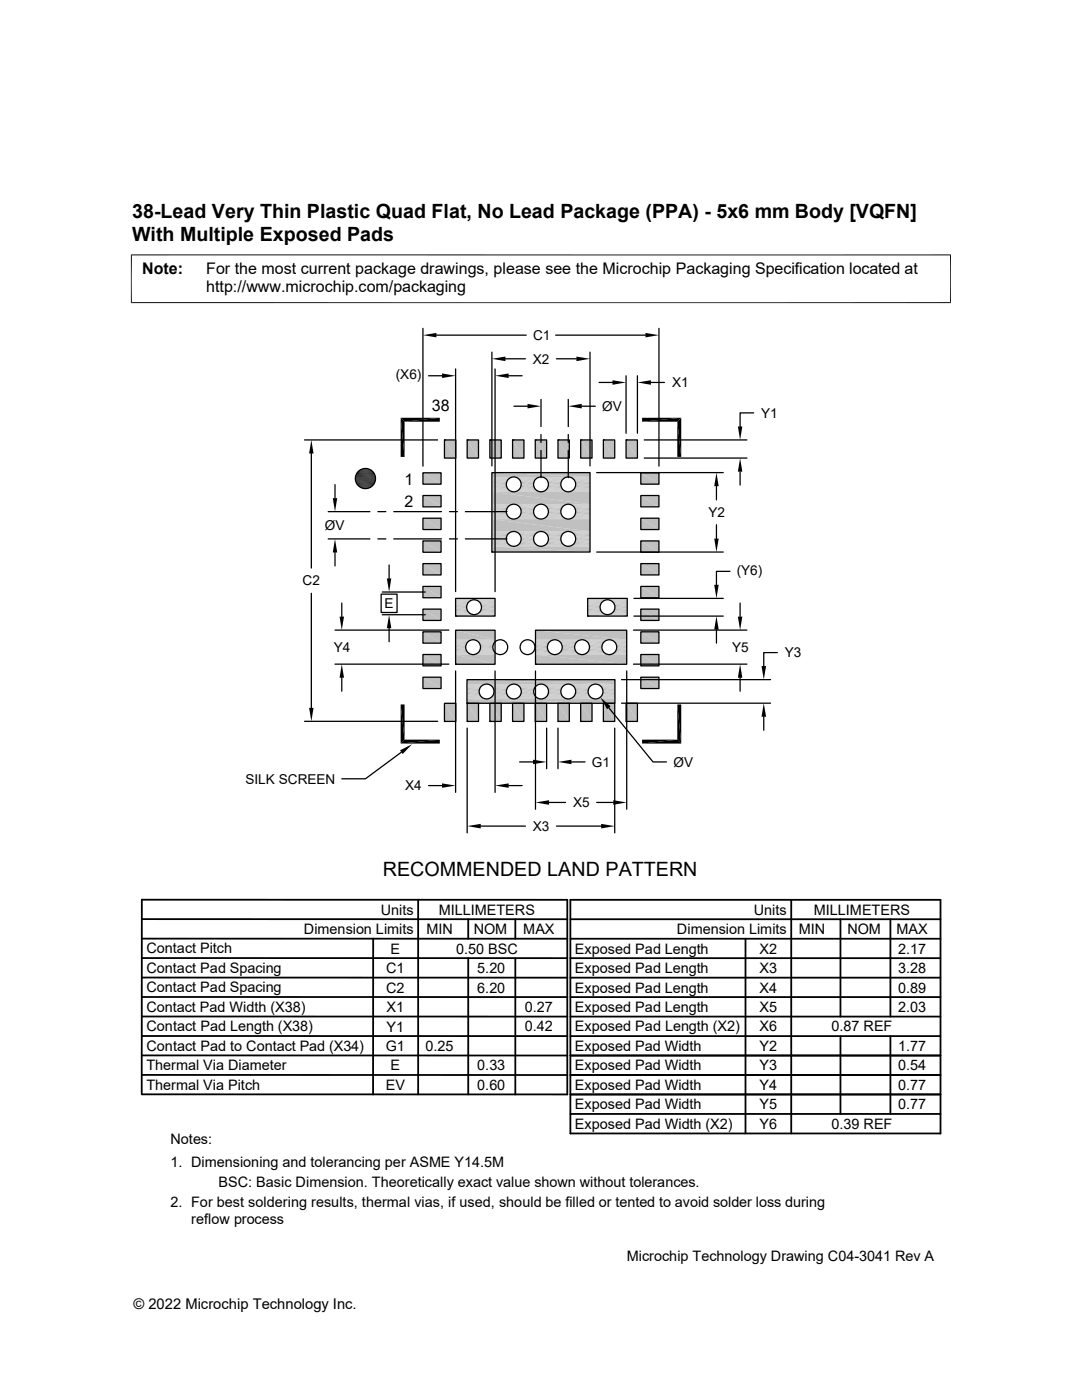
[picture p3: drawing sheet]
<svg xmlns="http://www.w3.org/2000/svg" width="216mm" height="279mm" viewBox="0 0 216 279" stroke-linecap="round" stroke-linejoin="round" font-family="sans-serif">
<g fill="#c0c0c0">
<path d="M124.9 87.8l2.3 3.6h-2.3z"/>
<path d="M124.9 87.8h2.3v3.6z"/>
<path d="M120.4 87.8l2.3 3.6h-2.3z"/>
<path d="M120.4 87.8h2.3v3.6z"/>
<path d="M115.9 87.8l2.2 3.6h-2.2z"/>
<path d="M115.9 87.8h2.2v3.6z"/>
<path d="M111.3 87.8l2.3 3.6h-2.3z"/>
<path d="M111.3 87.8h2.3v3.6z"/>
<path d="M106.8 87.8l2.3 3.6h-2.3z"/>
<path d="M106.8 87.8h2.3v3.6z"/>
<path d="M102.3 87.8l2.2 3.6h-2.2z"/>
<path d="M102.3 87.8h2.2v3.6z"/>
<path d="M97.7 87.8l2.3 3.6h-2.3z"/>
<path d="M97.7 87.8h2.3v3.6z"/>
<path d="M93.2 87.8l2.3 3.6h-2.3z"/>
<path d="M93.2 87.8h2.3v3.6z"/>
<path d="M88.7 87.8l2.3 3.6h-2.3z"/>
<path d="M88.7 87.8h2.3v3.6z"/>
<path d="M98.1 94.3l19.6 .9h-19.6z"/>
<path d="M98.1 94.3h19.6v.9z"/>
</g>
<g fill="none" stroke="#c0c0c0" stroke-width=".2">
<path d="M98.1 95.2h4.3M98.1 95.3h4M98.1 95.4h3.8M98.1 95.6h3.5M102.7 95.2h5.1M102.9 95.3h4.6M103.2 95.4h4.1M103.4 95.6h3.6M108.1 95.2h5.1M108.4 95.3h4.6M108.6 95.4h4.1M108.9 95.6h3.6"/>
<path d="M113.5 95.2h4.2M113.8 95.3h3.9M114 95.4h3.7M114.3 95.6h3.4"/>
</g>
<path d="M98.1 95.8h3.3M103.6 95.8h3.2M109.1 95.8h3.2M114.5 95.8h3.2" fill="none" stroke="#c0c0c0" stroke-width=".21"/>
<path d="M98.1 96h3.1M98.1 96.3h3M103.8 96h2.9M103.9 96.3h2.7M109.2 96h2.9M109.3 96.3h2.7M114.7 96h3M114.8 96.3h2.9" fill="none" stroke="#c0c0c0" stroke-width=".25"/>
<g fill="#c0c0c0">
<path d="M127.9 94.4l3.6 2.2h-3.6z"/>
<path d="M127.9 94.4h3.6v2.2z"/>
<path d="M84.4 94.4l3.6 2.2h-3.6z"/>
<path d="M84.4 94.4h3.6v2.2z"/>
</g>
<path d="M98.1 96.5h2.9M98.1 96.8h2.9M98.1 97.1h3M103.9 97.1h2.7M104 96.8h2.5M104 96.5h2.5M109.3 97.1h2.7M109.4 96.8h2.5M109.4 96.5h2.5M114.8 97.1h2.9M114.9 96.8h2.8M114.9 96.5h2.8" fill="none" stroke="#c0c0c0" stroke-width=".28"/>
<path d="M98.1 97.3h3.1M103.8 97.3h2.9M109.2 97.3h2.9M114.7 97.3h3" fill="none" stroke="#c0c0c0" stroke-width=".25"/>
<path d="M98.1 97.6h3.3M103.6 97.6h3.2M109.1 97.6h3.2M114.5 97.6h3.2" fill="none" stroke="#c0c0c0" stroke-width=".21"/>
<g fill="none" stroke="#c0c0c0" stroke-width=".2">
<path d="M98.1 97.8h3.5M98.1 97.9h3.8M98.1 98.1h4M98.1 98.1h4.3M102.7 98.1h5.1M102.9 98.1h4.6M103.2 97.9h4.1M103.4 97.8h3.6M108.1 98.1h5.1M108.4 98.1h4.6M108.6 97.9h4.1M108.9 97.8h3.6"/>
<path d="M113.5 98.1h4.2M113.8 98.1h3.9M114 97.9h3.7M114.3 97.8h3.4"/>
</g>
<g fill="#c0c0c0">
<path d="M98.1 98.2l19.6 2.4h-19.6z"/>
<path d="M98.1 98.2h19.6v2.4z"/>
</g>
<g fill="none" stroke="#c0c0c0" stroke-width=".2">
<path d="M98.1 100.6h4.3M98.1 100.7h4M98.1 100.8h3.8M98.1 101h3.5M102.7 100.6h5.1M102.9 100.7h4.6M103.2 100.8h4.1M103.4 101h3.6M108.1 100.6h5.1M108.4 100.7h4.6M108.6 100.8h4.1M108.9 101h3.6"/>
<path d="M113.5 100.6h4.2M113.8 100.7h3.9M114 100.8h3.7M114.3 101h3.4"/>
</g>
<g fill="#c0c0c0">
<path d="M127.9 98.9l3.6 2.3h-3.6z"/>
<path d="M127.9 98.9h3.6v2.3z"/>
<path d="M84.4 98.9l3.6 2.3h-3.6z"/>
<path d="M84.4 98.9h3.6v2.3z"/>
</g>
<path d="M98.1 101.2h3.3M103.6 101.2h3.2M109.1 101.2h3.2M114.5 101.2h3.2" fill="none" stroke="#c0c0c0" stroke-width=".21"/>
<path d="M98.1 101.5h3.1M98.1 101.7h3M103.8 101.5h2.9M103.9 101.7h2.7M109.2 101.5h2.9M109.3 101.7h2.7M114.7 101.5h3M114.8 101.7h2.9" fill="none" stroke="#c0c0c0" stroke-width=".25"/>
<path d="M98.1 102h2.9M98.1 102.2h2.9M98.1 102.5h3M103.9 102.5h2.7M104 102.2h2.5M104 102h2.5M109.3 102.5h2.7M109.4 102.2h2.5M109.4 102h2.5M114.8 102.5h2.9M114.9 102.2h2.8M114.9 102h2.8" fill="none" stroke="#c0c0c0" stroke-width=".28"/>
<path d="M98.1 102.8h3.1M98.1 103h3.3M103.6 103h3.2M103.8 102.8h2.9M109.1 103h3.2M109.2 102.8h2.9M114.5 103h3.2M114.7 102.8h3" fill="none" stroke="#c0c0c0" stroke-width=".23"/>
<g fill="none" stroke="#c0c0c0" stroke-width=".2">
<path d="M98.1 103.2h3.5M98.1 103.4h3.8M98.1 103.5h4M98.1 103.6h4.3M102.7 103.6h5.1M102.9 103.5h4.6M103.2 103.4h4.1M103.4 103.2h3.6M108.1 103.6h5.1M108.4 103.5h4.6M108.6 103.4h4.1M108.9 103.2h3.6"/>
<path d="M113.5 103.6h4.2M113.8 103.5h3.9M114 103.4h3.7M114.3 103.2h3.4"/>
</g>
<g fill="#c0c0c0">
<path d="M127.9 103.4l3.6 2.3h-3.6z"/>
<path d="M127.9 103.4h3.6v2.3z"/>
<path d="M84.4 103.4l3.6 2.3h-3.6z"/>
<path d="M84.4 103.4h3.6v2.3z"/>
<path d="M98.1 103.6l19.6 2.5h-19.6z"/>
<path d="M98.1 103.6h19.6v2.5z"/>
</g>
<g fill="none" stroke="#c0c0c0" stroke-width=".2">
<path d="M98.1 106.1h4.3M98.1 106.2h4M98.1 106.3h3.8M98.1 106.5h3.5M98.1 108.7h3.5M98.1 108.8h3.8M98.1 108.9h4M98.1 109h4.3M102.7 109h5.1M102.7 106.1h5.1M102.9 106.2h4.6M102.9 108.9h4.6"/>
<path d="M103.2 106.3h4.1M103.2 108.8h4.1M103.4 106.5h3.6M103.4 108.7h3.6M108.1 106.1h5.1M108.1 109h5.1M108.4 108.9h4.6M108.4 106.2h4.6M108.6 108.8h4.1M108.6 106.3h4.1M108.9 106.5h3.6M108.9 108.7h3.6"/>
<path d="M113.5 109h4.2M113.5 106.1h4.2M113.8 106.2h3.9M113.8 108.9h3.9M114 106.3h3.7M114 108.8h3.7M114.3 106.5h3.4M114.3 108.7h3.4"/>
</g>
<path d="M98.1 106.7h3.3M103.6 106.7h3.2M109.1 106.7h3.2M114.5 106.7h3.2" fill="none" stroke="#c0c0c0" stroke-width=".21"/>
<path d="M98.1 106.9h3.1M98.1 107.1h3M103.8 106.9h2.9M103.9 107.1h2.7M109.2 106.9h2.9M109.3 107.1h2.7M114.7 106.9h3M114.8 107.1h2.9" fill="none" stroke="#c0c0c0" stroke-width=".25"/>
<path d="M98.1 107.4h2.9M98.1 107.7h2.9M98.1 108h3M103.9 108h2.7M104 107.7h2.5M104 107.4h2.5M109.3 108h2.7M109.4 107.7h2.5M109.4 107.4h2.5M114.8 108h2.9M114.9 107.7h2.8M114.9 107.4h2.8" fill="none" stroke="#c0c0c0" stroke-width=".28"/>
<path d="M98.1 108.2h3.1M98.1 108.4h3.3M103.6 108.4h3.2M103.8 108.2h2.9M109.1 108.4h3.2M109.2 108.2h2.9M114.5 108.4h3.2M114.7 108.2h3" fill="none" stroke="#c0c0c0" stroke-width=".23"/>
<g fill="#c0c0c0">
<path d="M98.1 109.1l19.6 1.1h-19.6z"/>
<path d="M98.1 109.1h19.6v1.1z"/>
<path d="M127.9 107.9l3.6 2.3h-3.6z"/>
<path d="M127.9 107.9h3.6v2.3z"/>
<path d="M84.4 107.9l3.6 2.3h-3.6z"/>
<path d="M84.4 107.9h3.6v2.3z"/>
<path d="M127.9 112.5l3.6 2.2h-3.6z"/>
<path d="M127.9 112.5h3.6v2.2z"/>
<path d="M84.4 112.5l3.6 2.2h-3.6z"/>
<path d="M84.4 112.5h3.6v2.2z"/>
<path d="M127.9 117l3.6 2.3h-3.6z"/>
<path d="M127.9 117h3.6v2.3z"/>
<path d="M84.4 117l3.6 2.3h-3.6z"/>
<path d="M84.4 117h3.6v2.3z"/>
</g>
<g fill="none" stroke="#c0c0c0" stroke-width=".28">
<path d="M90.9 119.6h7.9M117.3 119.6h7.9M90.9 121h2.2M90.9 121.3h2.2M90.9 121.6h2.3M96 121.6h2.8M96.1 121.3h2.7M96.1 121h2.7M117.3 121h2.5M117.3 121.3h2.5M117.3 121.6h2.5M122.6 121.6h2.6"/>
<path d="M122.7 121.3h2.5M122.7 121h2.5"/>
</g>
<g fill="none" stroke="#c0c0c0" stroke-width=".2">
<path d="M90.9 119.7h3.6M90.9 119.8h3.3M90.9 119.9h3M94.7 119.7h4.1M95 119.8h3.8M95.3 119.9h3.5M117.3 119.7h3.8M117.3 119.8h3.5M117.3 119.9h3.3M121.4 119.7h3.8M121.6 119.8h3.6M121.9 119.9h3.3"/>
<path d="M90.9 120.1h2.8M90.9 122.3h2.8M90.9 122.4h3M90.9 122.6h3.3M90.9 122.6h3.6M94.7 122.6h4.1M95 122.6h3.8M95.3 122.4h3.5M95.5 120.1h3.3M95.5 122.3h3.3M117.3 120.1h3M117.3 122.3h3"/>
<path d="M117.3 122.4h3.3M117.3 122.6h3.5M117.3 122.6h3.8M121.4 122.6h3.8M121.6 122.6h3.6M121.9 122.4h3.3M122.1 122.3h3.1M122.1 120.1h3.1"/>
</g>
<path d="M90.9 120.3h2.6M95.7 120.3h3.1M117.3 120.3h2.8M122.3 120.3h2.9" fill="none" stroke="#c0c0c0" stroke-width=".21"/>
<path d="M90.9 120.5h2.4M90.9 120.8h2.3M95.9 120.5h2.9M96 120.8h2.8M117.3 120.5h2.7M117.3 120.8h2.5M122.5 120.5h2.7M122.6 120.8h2.6" fill="none" stroke="#c0c0c0" stroke-width=".25"/>
<path d="M90.9 121.8h2.4M90.9 122.1h2.6M95.7 122.1h3.1M95.9 121.8h2.9M117.3 121.8h2.7M117.3 122.1h2.8M122.3 122.1h2.9M122.5 121.8h2.7" fill="none" stroke="#c0c0c0" stroke-width=".23"/>
<path d="M90.9 122.8h7.9M117.3 122.8h7.9" fill="none" stroke="#c0c0c0" stroke-width=".3"/>
<g fill="#c0c0c0">
<path d="M127.9 121.6l3.6 2.2h-3.6z"/>
<path d="M127.9 121.6h3.6v2.2z"/>
<path d="M84.4 121.6l3.6 2.2h-3.6z"/>
<path d="M84.4 121.6h3.6v2.2z"/>
<path d="M106.8 125.8l18.3 1.9h-18.3z"/>
<path d="M106.8 125.8h18.3v1.9z"/>
<path d="M90.9 125.8l7.9 1.9h-7.9z"/>
<path d="M90.9 125.8h7.9v1.9z"/>
</g>
<g fill="none" stroke="#c0c0c0" stroke-width=".2">
<path d="M90.9 127.7h3.4M90.9 127.8h3.1M90.9 127.9h2.8M90.9 128.1h2.6M94.5 127.7h4.3M94.8 127.8h4M95.1 127.9h3.7M95.3 128h3.5M95.4 128.1h3.4M95.5 128.2h3.2M106.8 127.7h3.8M106.8 127.8h3.5"/>
<path d="M106.8 127.9h3.2M106.8 128.1h3M110.8 127.7h5.2M111.1 127.8h4.6M111.4 127.9h4.1M111.6 128.1h3.6M116.3 127.7h5.1M116.5 127.8h4.7M116.8 127.9h4.1M117 128.1h3.7M121.7 127.7h3.4M122 127.8h3.1"/>
<path d="M122.2 127.9h2.9M122.5 128.1h2.6"/>
</g>
<g fill="#c0c0c0">
<path d="M127.9 126.1l3.6 2.3h-3.6z"/>
<path d="M127.9 126.1h3.6v2.3z"/>
<path d="M84.4 126.1l3.6 2.3h-3.6z"/>
<path d="M84.4 126.1h3.6v2.3z"/>
</g>
<path d="M90.9 128.3h2.4M106.8 128.3h2.8M111.8 128.3h3.2M117.2 128.3h3.3M122.7 128.3h2.4" fill="none" stroke="#c0c0c0" stroke-width=".21"/>
<path d="M95.6 128.3h3M95.7 128.4h2.9M95.7 128.5h2.8M95.8 128.7h2.6M95.8 128.8h2.6M95.9 128.9h2.5" fill="none" stroke="#c0c0c0" stroke-width=".2"/>
<path d="M90.9 128.5h2.2M90.9 128.8h2.1M106.8 128.5h2.6M106.8 128.8h2.5M112 128.5h2.9M112.1 128.8h2.6M117.4 128.5h2.9M117.5 128.8h2.7M122.9 128.5h2.2M123 128.8h2.1" fill="none" stroke="#c0c0c0" stroke-width=".25"/>
<path d="M106.8 129h2.4M112.2 129h2.5M117.6 129h2.5M123 129h2.1" fill="none" stroke="#c0c0c0" stroke-width=".28"/>
<path d="M95.9 129h2.5" fill="none" stroke="#c0c0c0" stroke-width=".23"/>
<path d="M90.9 128.9l2 .3h-2z" fill="#c0c0c0"/>
<path d="M90.9 129h2M123 129.3h2.1" fill="none" stroke="#c0c0c0" stroke-width=".28"/>
<path d="M95.9 129.3h2.5" fill="none" stroke="#c0c0c0" stroke-width=".23"/>
<path d="M123.1 129.2h2v.2z" fill="#c0c0c0"/>
<path d="M90.9 129.3h2M90.9 129.6h2.1M106.8 129.3h2.4M106.8 129.6h2.5M112.1 129.6h2.6M112.2 129.3h2.5M117.5 129.6h2.7M117.6 129.3h2.5M123 129.6h2.1" fill="none" stroke="#c0c0c0" stroke-width=".28"/>
<g fill="none" stroke="#c0c0c0" stroke-width=".2">
<path d="M90.9 130.3h2.6M90.9 130.4h2.8M90.9 130.5h3.1M90.9 130.6h3.4M94.5 130.6h4.3M94.8 130.5h4M95.1 130.4h3.7M95.3 130.3h3.5M95.4 130.2h3.4M95.5 130.1h3.2M95.6 130h3M95.7 129.9h2.9"/>
<path d="M95.7 129.8h2.8M95.8 129.7h2.6M95.8 129.5h2.6M95.9 129.4h2.5M106.8 130.3h3M106.8 130.4h3.2M106.8 130.5h3.5M106.8 130.6h3.8M110.8 130.6h5.2M111.1 130.5h4.6M111.4 130.4h4.1M111.6 130.3h3.6"/>
<path d="M116.3 130.6h5.1M116.5 130.5h4.7M116.8 130.4h4.1M117 130.3h3.7M121.7 130.6h3.4M122 130.5h3.1M122.2 130.4h2.9M122.5 130.3h2.6"/>
</g>
<path d="M90.9 129.8h2.2M90.9 130.1h2.4M106.8 129.8h2.6M106.8 130.1h2.8M111.8 130.1h3.2M112 129.8h2.9M117.2 130.1h3.3M117.4 129.8h2.9M122.7 130.1h2.4M122.9 129.8h2.2" fill="none" stroke="#c0c0c0" stroke-width=".23"/>
<g fill="#c0c0c0">
<path d="M106.8 130.6l18.3 2h-18.3z"/>
<path d="M106.8 130.6h18.3v2z"/>
<path d="M90.9 130.6l7.9 2h-7.9z"/>
<path d="M90.9 130.6h7.9v2z"/>
<path d="M127.9 130.6l3.6 2.3h-3.6z"/>
<path d="M127.9 130.6h3.6v2.3z"/>
<path d="M84.4 130.6l3.6 2.3h-3.6z"/>
<path d="M84.4 130.6h3.6v2.3z"/>
<path d="M93.2 135.6l29.5 .9h-29.5z"/>
<path d="M93.2 135.6h29.5v.9z"/>
</g>
<g fill="none" stroke="#c0c0c0" stroke-width=".2">
<path d="M93.2 136.5h3.7M93.2 136.6h3.5M93.2 136.7h3.2M93.2 136.9h3M97.2 136.5h5.2M97.5 136.6h4.6M97.7 136.7h4.2M98 136.9h3.6M102.7 136.5h5.1M102.9 136.6h4.6M103.2 136.7h4.1M103.4 136.9h3.7"/>
<path d="M108.1 136.5h5.2M108.4 136.6h4.6M108.6 136.7h4.1M108.9 136.9h3.6M113.5 136.5h5.2M113.8 136.6h4.6M114.1 136.7h4.1M114.3 136.9h3.6M119 136.5h3.7M119.2 136.6h3.5M119.5 136.7h3.2M119.7 136.9h3"/>
</g>
<path d="M93.2 137.1h2.8M98.2 137.1h3.2M103.6 137.1h3.2M109.1 137.1h3.2M114.5 137.1h3.2M119.9 137.1h2.8" fill="none" stroke="#c0c0c0" stroke-width=".21"/>
<g fill="#c0c0c0">
<path d="M127.9 135.1l3.6 2.3h-3.6z"/>
<path d="M127.9 135.1h3.6v2.3z"/>
<path d="M84.4 135.1l3.6 2.3h-3.6z"/>
<path d="M84.4 135.1h3.6v2.3z"/>
</g>
<path d="M93.2 137.4h2.6M93.2 137.6h2.5M98.4 137.4h2.9M98.5 137.6h2.6M103.8 137.4h2.9M103.9 137.6h2.7M109.2 137.4h2.9M109.3 137.6h2.7M114.7 137.4h2.9M114.8 137.6h2.6M120.1 137.4h2.6M120.2 137.6h2.5" fill="none" stroke="#c0c0c0" stroke-width=".25"/>
<g fill="none" stroke="#c0c0c0" stroke-width=".28">
<path d="M93.2 137.9h2.4M93.2 138.1h2.4M93.2 138.4h2.5M98.5 138.4h2.6M98.6 137.9h2.4M98.6 138.1h2.4M103.9 138.4h2.7M104 138.1h2.5M104 137.9h2.5M109.3 138.4h2.7M109.4 138.1h2.5M109.4 137.9h2.5"/>
<path d="M114.8 138.4h2.6M114.9 138.1h2.5M114.9 137.9h2.5M120.2 138.4h2.5M120.3 138.1h2.4M120.3 137.9h2.4"/>
</g>
<path d="M93.2 138.7h2.6M93.2 138.9h2.8M98.2 138.9h3.2M98.4 138.7h2.9M103.6 138.9h3.2M103.8 138.7h2.9M109.1 138.9h3.2M109.2 138.7h2.9M114.5 138.9h3.2M114.7 138.7h2.9M119.9 138.9h2.8M120.1 138.7h2.6" fill="none" stroke="#c0c0c0" stroke-width=".23"/>
<g fill="none" stroke="#c0c0c0" stroke-width=".2">
<path d="M93.2 139.1h3M93.2 139.3h3.2M93.2 139.4h3.5M93.2 139.5h3.7M97.2 139.5h5.2M97.5 139.4h4.6M97.7 139.3h4.2M98 139.1h3.6M102.7 139.5h5.1M102.9 139.4h4.6M103.2 139.3h4.1M103.4 139.1h3.7"/>
<path d="M108.1 139.5h5.2M108.4 139.4h4.6M108.6 139.3h4.1M108.9 139.1h3.6M113.5 139.5h5.2M113.8 139.4h4.6M114.1 139.3h4.1M114.3 139.1h3.6M119 139.5h3.7M119.2 139.4h3.5M119.5 139.3h3.2M119.7 139.1h3"/>
</g>
<g fill="#c0c0c0">
<path d="M93.2 139.5l29.5 .9h-29.5z"/>
<path d="M93.2 139.5h29.5v.9z"/>
<path d="M124.9 140.4l2.3 3.6h-2.3z"/>
<path d="M124.9 140.4h2.3v3.6z"/>
<path d="M120.4 140.4l2.3 3.6h-2.3z"/>
<path d="M120.4 140.4h2.3v3.6z"/>
<path d="M115.9 140.4l2.2 3.6h-2.2z"/>
<path d="M115.9 140.4h2.2v3.6z"/>
<path d="M111.3 140.4l2.3 3.6h-2.3z"/>
<path d="M111.3 140.4h2.3v3.6z"/>
<path d="M106.8 140.4l2.3 3.6h-2.3z"/>
<path d="M106.8 140.4h2.3v3.6z"/>
<path d="M102.3 140.4l2.2 3.6h-2.2z"/>
<path d="M102.3 140.4h2.2v3.6z"/>
<path d="M97.7 140.4l2.3 3.6h-2.3z"/>
<path d="M97.7 140.4h2.3v3.6z"/>
<path d="M93.2 140.4l2.3 3.6h-2.3z"/>
<path d="M93.2 140.4h2.3v3.6z"/>
<path d="M88.7 140.4l2.3 3.6h-2.3z"/>
<path d="M88.7 140.4h2.3v3.6z"/>
</g>
<g fill="none" stroke="#000" stroke-width=".25">
<path d="M84.4 65.5v27.5M85.5 75h2.7M87.1 66.9h17.9M90.9 73.6v44.5M98.1 70.3v22.7M98.8 73.6v44.5M100.9 71.6h3.9M101.5 75h2.7M107.9 79.7v5.4M110.9 66.9h17.9M111 71.6h4M113.4 79.7v5.4"/>
<path d="M117.7 70.3v22.7M119.5 76.3h2.7M124.9 75v11.5M127.2 75v11.5M129.9 76.3h2.7M131.5 65.5v27.5M60.8 87.8h26.5M62.1 90.5v22.9M66.8 96.7v2.7M84.4 98.9h3.6v2.3h-3.6zM84.4 94.4h3.6v2.2h-3.6zM88.7 87.8h2.3v3.6h-2.3z"/>
<path d="M88.7 87.8h.1M93.2 87.8h2.3v3.6h-2.3zM93.2 87.8h.1M97.7 87.8h2.3v3.6h-2.3zM97.7 87.8h.1M98.1 94.3h19.6v15.9h-19.6zM102.3 87.8h2.2v3.6h-2.2zM102.3 87.8h.1M102.6 81.1h2.7M106.8 87.8h2.3v3.6h-2.3zM106.8 87.8h.1M107.9 86.7v1.6"/>
<path d="M107.9 89.9v5.4M111.3 87.8h2.3v3.6h-2.3zM111.3 87.8h.1M113.4 86.7v1.6M113.4 89.9v5.4M115.9 87.8h2.2v3.6h-2.2zM115.9 87.8h.1M116.1 81.1h2.7M119.1 94.3h25.2M120.4 87.8h2.3v3.6h-2.3zM120.4 87.8h.1M124.9 87.8h2.3v3.6h-2.3z"/>
<path d="M124.9 87.8h.1M127.9 98.9h3.6v2.3h-3.6zM127.9 94.4h3.6v2.2h-3.6zM128.5 87.8h20.5M128.5 91.4h20.5M143 97v2.8M147.7 94.1v2.7M150.4 82.4h-2.7v2.7M62.1 118.4v22.9M65.5 102.1h8.3M65.5 107.5h8.3M66.8 110.3v2.6"/>
<path d="M75.4 102.1h1.6M75.4 107.5h1.6M76.1 118.6h3.1v3.6h-3.1zM76.3 118.2h8.6M77.6 112.8v2.6M78.6 102.1h9.5M78.6 107.5h9.5M84.4 117h3.6v2.3h-3.6zM84.4 112.5h3.6v2.2h-3.6zM84.4 108h3.6v2.2h-3.6zM84.4 103.4h3.6v2.3h-3.6zM89.7 102.1h1.6"/>
<path d="M89.7 107.5h1.6M90.9 119.4h7.9v3.6h-7.9zM92.9 102.1h8.3M92.9 107.5h8.3M98.1 110.2h.1M117.3 119.4h7.9v3.6h-7.9zM119.1 110.2h25.2M126.5 119.4h17.8M127.9 117h3.6v2.3h-3.6zM127.9 112.5h3.6v2.2h-3.6zM127.9 108h3.6v2.2h-3.6zM127.9 103.4h3.6v2.3h-3.6z"/>
<path d="M143 104.7v2.8M145.7 114h-2.7v2.7M66.8 132.5h22.8M66.8 125.8h22.8M68.2 120.4v2.7M68.2 135.3v2.6M76.3 122.7h8.6M77.6 125.4v2.7M84.4 135.1h3.6v2.3h-3.6zM84.4 130.6h3.6v2.3h-3.6zM84.4 126.1h3.6v2.3h-3.6zM84.4 121.6h3.6v2.2h-3.6z"/>
<path d="M90.9 123h.1M90.9 125.8h7.9v6.8h-7.9zM90.9 132.6h.1M90.9 133.9v24.2M93.2 135.6h29.5v4.8h-29.5zM98.8 133.9v24.2M106.8 125.8h18.3v6.8h-18.3zM106.8 132.6h.1M106.8 133.9v27.6M117.3 123h.1M124 135.6h29.8M125.1 133.9v27.6"/>
<path d="M126.4 132.5h22.6M126.4 125.8h22.6M126.5 123h17.8M127.9 135.1h3.6v2.3h-3.6zM127.9 130.6h3.6v2.3h-3.6zM127.9 126.1h3.6v2.3h-3.6zM127.9 121.6h3.6v2.2h-3.6zM143 125.6v2.8M147.7 120.4v2.7M147.7 135.3v2.6M155.1 130.2h-2.7v2.7M60.8 144h26.5"/>
<path d="M80.1 150.1l-7.2 5.3h-4.7M85.5 156.8h2.7M88.7 140.4h2.3v3.6h-2.3zM88.7 144h.1M93.2 140.4h.1M93.2 140.4h2.3v3.6h-2.3zM93.2 144h.1M93.2 145.3v20.9M97.7 140.4h2.3v3.6h-2.3zM97.7 144h.1M101.5 156.8h2.7M102.3 140.4h2.2v3.6h-2.2z"/>
<path d="M102.3 144h.1M103.7 152.1h2.7M106.8 140.4h2.3v3.6h-2.3zM106.8 144h.1M109.1 145.3v8.1M111.3 140.4h2.3v3.6h-2.3zM111.3 144h.1M111.3 145.3v8.1M114 152.1h2.7M115.9 140.4h2.2v3.6h-2.2zM115.9 144h.1M120.4 140.4h2.3v3.6h-2.3z"/>
<path d="M120.4 144h.1M121.5 141.2l8.8 10.9h2.7M122.7 145.3v20.9M124 140.3h29.8M124.9 140.4h2.3v3.6h-2.3zM124.9 144h.1M152.4 143v2.7M95.9 164.9h8.9M109.6 160.1h3.2M111 164.9h9M119.1 160.1h3.3"/>
<circle cx="72.9" cy="95.5" r="2.01"/>
<circle cx="102.5" cy="96.7" r="1.48"/>
<circle cx="107.9" cy="96.7" r="1.48"/>
<circle cx="113.4" cy="96.7" r="1.48"/>
<circle cx="102.5" cy="107.5" r="1.48"/>
<circle cx="102.5" cy="102.1" r="1.48"/>
<circle cx="107.9" cy="102.1" r="1.48"/>
<circle cx="107.9" cy="107.5" r="1.48"/>
<circle cx="113.4" cy="107.5" r="1.48"/>
<circle cx="113.4" cy="102.1" r="1.48"/>
<circle cx="94.4" cy="129.2" r="1.48"/>
<circle cx="94.6" cy="121.2" r="1.48"/>
<circle cx="97.1" cy="138" r="1.48"/>
<circle cx="99.8" cy="129.2" r="1.48"/>
<circle cx="102.5" cy="138" r="1.48"/>
<circle cx="105.3" cy="129.2" r="1.48"/>
<circle cx="108" cy="138" r="1.48"/>
<circle cx="110.7" cy="129.2" r="1.48"/>
<circle cx="113.4" cy="138" r="1.48"/>
<circle cx="116.1" cy="129.2" r="1.48"/>
<circle cx="118.8" cy="138" r="1.48"/>
<circle cx="121.2" cy="121.2" r="1.48"/>
<circle cx="121.6" cy="129.2" r="1.48"/>
</g>
<g fill="#000">
<path d="M84.4 66.9l2.7-.5v.9zM88.2 74.5l2.7 .5-2.7 .4zM98.1 71.6l2.8-.4v.9zM98.8 75l2.7-.5v.9zM115 71.2l2.7 .4-2.7 .5zM122.2 75.9l2.7 .4-2.7 .5zM128.8 66.4l2.7 .5-2.7 .4zM127.2 76.3l2.7-.4v.9zM62.1 87.8l.5 2.7h-.9zM66.4 99.4h.9l-.5 2.7zM71.9 97.3h1.9zM72.1 93.7h1.8z"/>
<path d="M72.1 97.3l1.5 .1zM72.1 97.3h1.7zM72.1 93.7h1.7zM72.3 93.6l1.5 .1zM72.3 97.4l1.1 .1zM72.3 97.4h1.3zM72.3 93.6h1.3zM72.5 93.5l1.1 .1zM72.5 97.5h.7zM72.5 97.5h.9zM72.5 93.5h.9zM72.6 93.5h.8z"/>
<path d="M72.6 97.5h.6zM72.6 93.5h.6zM79.9 83.4l.8 7.8h-.8zM79.9 83.4l.8 .8v7zM80.7 84.2l7.1-.8v.8zM79.9 83.4h7.9l-7.1 .8zM105.3 80.6l2.7 .5-2.7 .4zM113.4 81.1l2.7-.5v.9zM128.1 83.4h7.8l-7.8 .8zM128.1 84.2l7.8-.8-.8 .8zM135.1 84.2l.8 7h-.8zM135.1 84.2l.8-.8v7.8z"/>
<path d="M143 94.3l.4 2.7h-.9zM147.7 91.4l.4 2.7h-.9zM147.2 85.1h.9l-.4 2.7zM66.8 107.5l.5 2.8h-.9zM77.2 115.4h.9l-.5 2.8zM142.5 107.5h.9l-.4 2.7zM142.5 116.7h.9l-.4 2.7zM67.8 123.1h.8l-.4 2.7zM68.2 132.5l.4 2.8h-.8zM77.6 122.7l.5 2.7h-.9zM143 123l.4 2.6h-.9zM147.7 132.5l.4 2.8h-.9z"/>
<path d="M147.2 123.1h.9l-.4 2.7zM152 132.9h.9l-.5 2.7zM61.7 141.3h.9l-.5 2.7zM79.8 149.8l2.5-1.3-2 2zM79.9 140.6l.8 7-.8 .8zM79.9 140.6h.8v7zM79.9 148.4l7.9-.8v.8zM80.7 147.6h7.1l-7.9 .8zM88.2 156.3l2.7 .5-2.7 .4zM98.8 156.8l2.7-.5v.9zM106.4 151.6l2.7 .5-2.7 .4zM106.8 160.1l2.8-.4v.9z"/>
<path d="M111.3 152.1l2.7-.5v.9zM119.8 139.1l2 1.9-.7 .5zM122.4 159.7l2.7 .4-2.7 .5zM128.1 147.6h7l-7 .8zM128.1 148.4l7-.8 .8 .8zM135.1 140.6l.8 7.8-.8-.8zM135.1 140.6h.8v7.8zM152.4 140.3l.5 2.7h-.9zM93.2 164.9l2.7-.5v.9zM120 164.4l2.7 .5-2.7 .4z"/>
</g>
<g fill="none" stroke="#000" stroke-width=".2">
<path d="M26.1 50.9h163.7M26.2 50.8v9.7M189.7 50.8v9.7M26.1 60.4h163.7M70.9 95.2h4M70.9 95.4h4.1M70.9 95.6h4.1M70.9 95.8h4M70.9 95h4M70.9 96h4M71 96.2h3.9M71 94.8h3.9"/>
<path d="M71 96.4h3.8M71 94.7h3.8M71.1 94.5h3.6M71.1 96.5h3.6M71.2 96.7h3.4M71.2 94.3h3.4M71.3 96.8h3.2M71.3 94.2h3.2M71.5 97h2.9M71.5 94h2.9M71.6 93.9h2.6M71.6 97.1h2.6"/>
<path d="M71.8 97.2h2.3M71.8 93.8h2.3M71.9 93.7h2M71.9 97.3h2"/>
</g>
<g fill="none" stroke="#000" stroke-width=".36">
<path d="M28.3 179.6h84.9v38.8h-84.9zM83.4 179.6v38.8M113.8 179.6h73.9v46.6h-73.9zM157.9 179.6v46.6M28.3 199h84.9M28.3 195.1h84.9M28.3 191.2h84.9M28.3 187.3h84.9M28.3 183.4l84.9 .1M74.5 187.3l-.1 31.1M93.4 183.5v3.8M93.4 191.2v27.2"/>
<path d="M102.8 183.5v3.8M102.8 191.2v27.2M113.8 199h73.9M113.8 195.1h73.9M113.8 191.2h73.9M113.8 187.3h73.9M113.8 183.5h73.9M148.8 187.3v38.9M167.7 183.5v19.4M177.7 183.5v19.4M28.3 210.6l84.9 .1M28.3 206.8h84.9"/>
<path d="M28.3 202.9h84.9M28.3 214.5h84.9M113.8 210.7h73.9M113.8 206.8h73.9M113.8 202.9h73.9M113.8 214.5h73.9M113.8 218.4h73.9M167.7 206.8v15.5M177.7 206.8v15.5M113.8 222.3h73.9"/>
</g>
<g font-size="3.9">
<text x="26.4" y="43.5">38-Lead Very Thin Plastic Quad Flat, No Lead Package (PPA) - 5x6 mm Body [VQFN]</text>
<text x="26.4" y="48">With Multiple Exposed Pads</text>
<text x="76.4" y="174.7">RECOMMENDED LAND PATTERN</text>
</g>
<g font-size="3.2">
<text x="28.4" y="54.6">Note:</text>
<text x="41.1" y="58.3">http://www.microchip.com/packaging</text>
<text x="41.1" y="54.6">For the most current package drawings, please see the Microchip Packaging Specification located at</text>
<text x="86.2" y="82">38</text>
<text x="80.7" y="96.7">1</text>
<text x="80.7" y="101.2">2</text>
</g>
<g font-size="2.9">
<text x="76" y="182.5">Units</text>
<text x="87.6" y="182.5">MILLIMETERS</text>
<text x="150.4" y="182.5">Units</text>
<text x="162.4" y="182.5">MILLIMETERS</text>
<text x="29.2" y="190.3">Contact Pitch</text>
<text x="60.6" y="186.4">Dimension Limits</text>
<text x="77.9" y="190.3">E</text>
<text x="85.1" y="186.4">MIN</text>
<text x="91" y="190.3">0.50 BSC</text>
<text x="94.5" y="186.4">NOM</text>
<text x="104.4" y="186.4">MAX</text>
<text x="114.7" y="190.3">Exposed Pad Length</text>
<text x="135.1" y="186.4">Dimension Limits</text>
<text x="151.5" y="190.3">X2</text>
<text x="159.4" y="186.4">MIN</text>
<text x="169.1" y="186.4">NOM</text>
<text x="178.9" y="186.4">MAX</text>
<text x="179.2" y="190.3">2.17</text>
<text x="29.2" y="194.2">Contact Pad Spacing</text>
<text x="77" y="194.2">C1</text>
<text x="95.2" y="194.2">5.20</text>
<text x="114.7" y="194.2">Exposed Pad Length</text>
<text x="151.6" y="194.2">X3</text>
<text x="179.2" y="194.2">3.28</text>
<text x="29.2" y="198.1">Contact Pad Spacing</text>
<text x="29.2" y="202">Contact Pad Width (X38)</text>
<text x="77" y="198.1">C2</text>
<text x="77.1" y="202">X1</text>
<text x="95.2" y="198.1">6.20</text>
<text x="104.7" y="202">0.27</text>
<text x="114.7" y="198.1">Exposed Pad Length</text>
<text x="114.7" y="202">Exposed Pad Length</text>
<text x="151.5" y="198.1">X4</text>
<text x="151.6" y="202">X5</text>
<text x="179.2" y="198.1">0.89</text>
<text x="179.2" y="202">2.03</text>
<text x="29.2" y="205.8">Contact Pad Length (X38)</text>
<text x="29.2" y="209.7">Contact Pad to Contact Pad (X34)</text>
<text x="77" y="209.7">G1</text>
<text x="77.1" y="205.9">Y1</text>
<text x="84.9" y="209.8">0.25</text>
<text x="104.7" y="205.8">0.42</text>
<text x="114.7" y="205.8">Exposed Pad Length (X2)</text>
<text x="114.7" y="209.7">Exposed Pad Width</text>
<text x="151.6" y="205.8">X6</text>
<text x="151.6" y="209.7">Y2</text>
<text x="165.9" y="205.8">0.87 REF</text>
<text x="179.2" y="209.7">1.77</text>
<text x="29.2" y="213.6">Thermal Via Diameter</text>
<text x="77.9" y="213.6">E</text>
<text x="95.2" y="213.6">0.33</text>
<text x="114.7" y="213.6">Exposed Pad Width</text>
<text x="151.6" y="213.6">Y3</text>
<text x="179.2" y="213.6">0.54</text>
<text x="29.2" y="217.5">Thermal Via Pitch</text>
<text x="77" y="217.5">EV</text>
<text x="95.2" y="217.5">0.60</text>
<text x="114.7" y="217.5">Exposed Pad Width</text>
<text x="114.7" y="221.4">Exposed Pad Width</text>
<text x="151.6" y="221.4">Y5</text>
<text x="151.6" y="217.5">Y4</text>
<text x="179.2" y="217.5">0.77</text>
<text x="179.2" y="221.4">0.77</text>
<text x="114.7" y="225.3">Exposed Pad Width (X2)</text>
<text x="151.5" y="225.3">Y6</text>
<text x="165.9" y="225.3">0.39 REF</text>
<text x="34" y="228.3">Notes:</text>
<text x="34" y="232.9">1. Dimensioning and tolerancing per ASME Y14.5M</text>
<text x="43.6" y="236.9">BSC: Basic Dimension. Theoretically exact value shown without tolerances.</text>
<text x="34" y="241">2. For best soldering results, thermal vias, if used, should be filled or tented to avoid solder loss during</text>
<text x="38.1" y="244.3">reflow process</text>
<text x="125.1" y="251.7">Microchip Technology Drawing C04-3041 Rev A</text>
<text x="26.6" y="261.3">© 2022 Microchip Technology Inc.</text>
</g>
<g font-size="2.7">
<text x="106.4" y="67.8">C1</text>
<text x="79" y="75.7">(X6)</text>
<text x="106.3" y="72.6">X2</text>
<text x="134.1" y="77.3">X1</text>
<text x="120.2" y="82">ØV</text>
<text x="151.9" y="83.4">Y1</text>
<text x="64.8" y="105.8">ØV</text>
<text x="141.4" y="103.2">Y2</text>
<text x="60.4" y="116.8">C2</text>
<text x="147" y="114.7">(Y6)</text>
<text x="76.7" y="121.4">E</text>
<text x="66.6" y="130.1">Y4</text>
<text x="146.1" y="130.1">Y5</text>
<text x="156.6" y="131.2">Y3</text>
<text x="118.1" y="153">G1</text>
<text x="134.4" y="153">ØV</text>
<text x="49" y="156.4">SILK SCREEN</text>
<text x="80.8" y="157.8">X4</text>
<text x="114.3" y="161.1">X5</text>
<text x="106.3" y="165.8">X3</text>
</g>
</svg>
